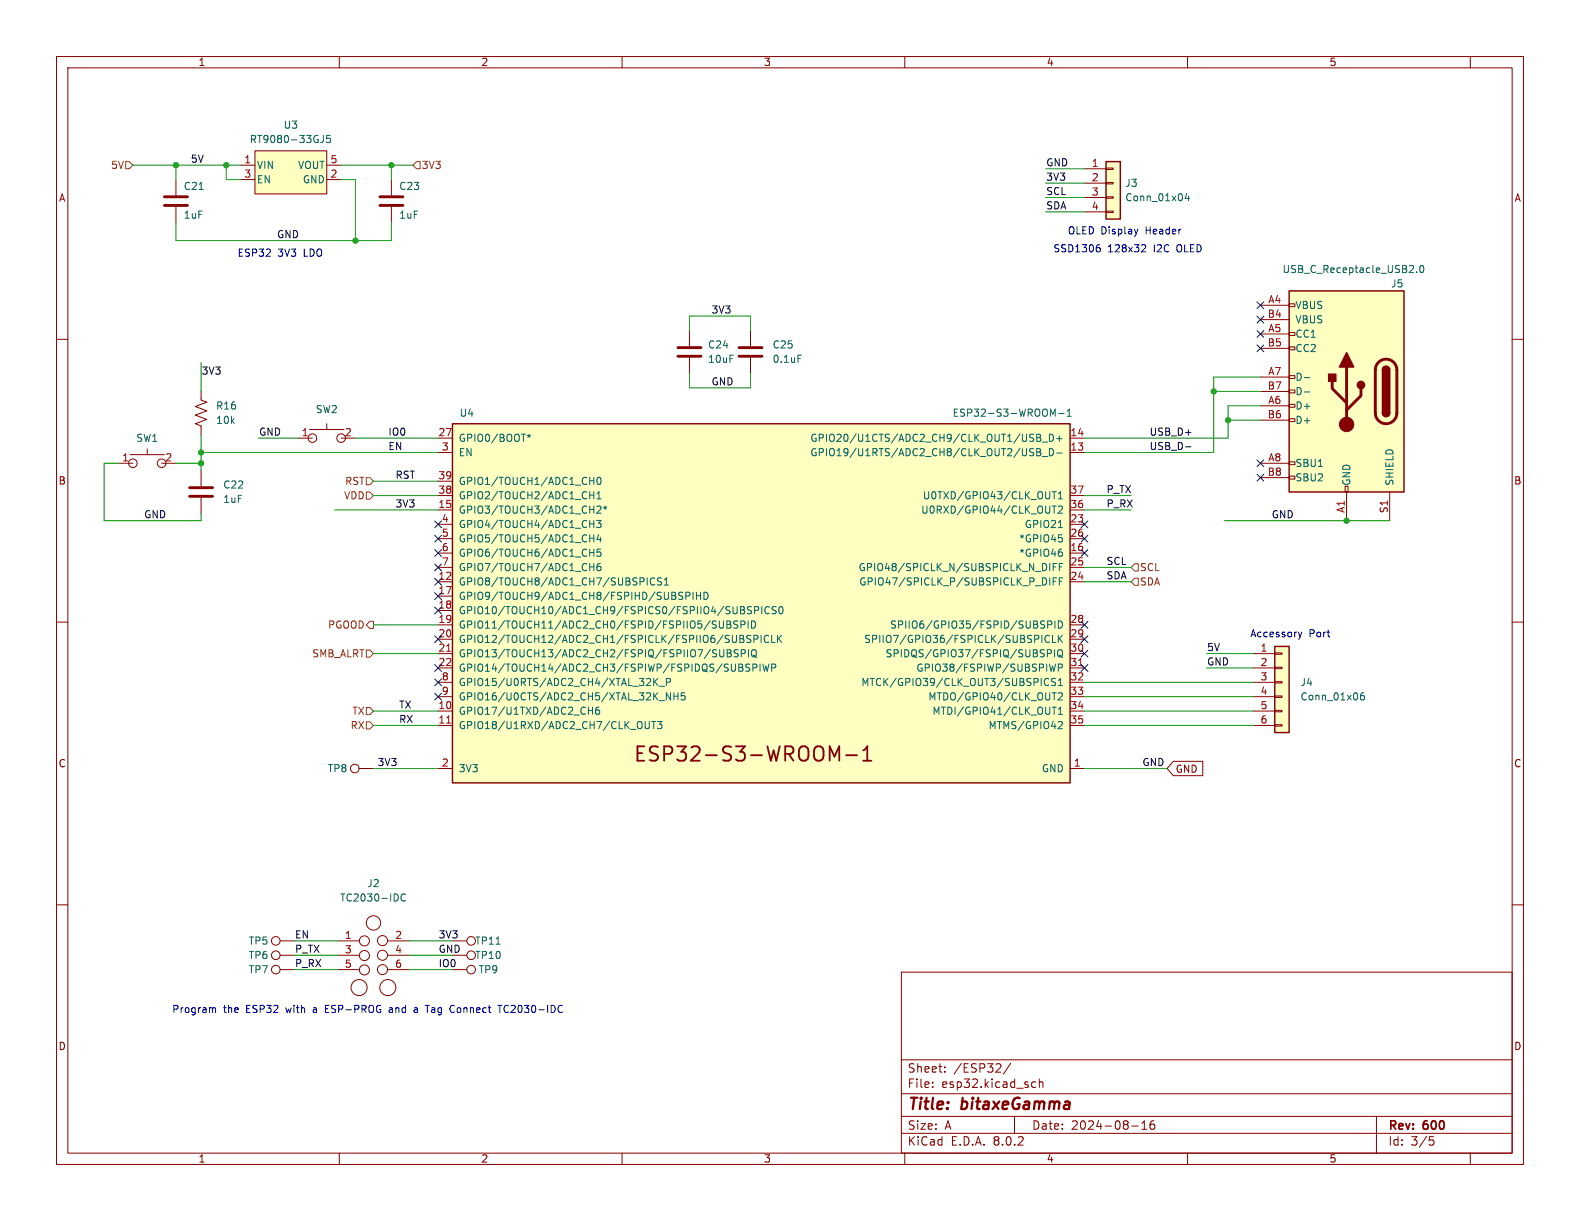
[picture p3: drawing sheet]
<svg xmlns="http://www.w3.org/2000/svg" width="279mm" height="216mm" viewBox="0 0 279 216" stroke-linecap="round" stroke-linejoin="round" font-family="sans-serif">
<g fill="none" stroke="#840000" stroke-width=".18">
<path d="M10 10h259.4v195.9h-259.4zM12 12h255.4v191.9h-255.4zM60 10v2M110 10v2M160 10v2M210 10v2M260 10v2M10 60h2M267.4 60h2M35.6 69.2v1.5l1 .4-2.1 .8 2.1 .7-2.1 .8 2.1 .8-2.1 .7 1.1 .4v1.5M52.7 77.5h2.5M54.7 76h6.1"/>
<path d="M57.8 74.9v1.1M60.3 77.5h2.6M35.6 83.2v2.8M35.6 88v2.8M10 110h2M267.4 110h2M10 160h2M267.4 160h2M80 168.9h2.5M159.4 171.9h108v32h-108zM159.4 197.4h108M159.4 193.4h108"/>
<path d="M159.4 187.4h108M164.9 192.1v.2M164.9 191.4v.1M167.1 189.4v.2M167.1 188.7v.1M178.7 188l-1.3 1.9M179.4 197.4v3M182.6 192.2h.5M182.6 191.4h.5M183.8 191.4l.2-.1 .4 .1v.9M183.8 190.8v1.5M200.1 199.1h1.2"/>
<path d="M201.9 199.7h.9M201.9 198.6l.5-.4v1.5M204.1 198.2a.59 .59 0 0 0-.7 .6v.6l.1 .2 .4 .1 .2-.2 .1-.5-.1-.2h-.5l-.2 .2M243.4 197.4v6.5M60 203.9v2M110 203.9v2M159.4 200.4h108M160 203.9v2M210 203.9v2M252.8 201h.7M252.9 201.6h.4l.3 .2-.2 .6-.5 .1M260 203.9v2"/>
<circle cx="55.2" cy="77.5" r=".76"/>
<circle cx="60.3" cy="77.5" r=".76"/>
<circle cx="83.3" cy="168.9" r=".76"/>
</g>
<path d="M33.5 87.8h4.1M33.5 86.2h4.1" fill="none" stroke="#840000" stroke-width=".51"/>
<path d="M225.4 114.3h2.6v15.2h-2.6z" fill="#ffffc2"/>
<g fill="none" stroke="#840000" stroke-width=".18">
<path d="M121.9 58.4v2.8M132.7 58.4v2.8M121.9 63.2v2.8M132.7 63.2v2.8M221.6 115.6h3.8M221.6 118.1h3.8M225.4 118h1.3v.2h-1.3zM225.4 115.4h1.3v.3h-1.3zM221.6 120.7h3.8M221.6 123.2h3.8M221.6 125.7h3.8M221.6 128.3h3.8"/>
<path d="M225.4 128.1h1.3v.3h-1.3zM225.4 125.6h1.3v.3h-1.3zM225.4 123.1h1.3v.2h-1.3zM225.4 120.5h1.3v.3h-1.3z"/>
</g>
<path d="M225.4 114.3h2.6v15.2h-2.6z" fill="none" stroke="#840000" stroke-width=".25"/>
<path d="M141.1 62.8h.6M241.2 122.5l-.4 .1a.86 .86 0 0 0 0 1.2l.4-.2 .1-.4-.3-.2h-.3l-.1 .2" fill="none" stroke="#006464" stroke-width=".18"/>
<path d="M119.9 63h4.1M119.9 61.5h4.1M130.7 63h4M130.7 61.5h4" fill="none" stroke="#840000" stroke-width=".51"/>
<path d="M195.6 28.6h2.5v10.1h-2.5z" fill="#ffffc2"/>
<path d="M191.8 29.8h3.8M191.8 32.4h3.8M191.8 34.9h3.8M191.8 37.5h3.8M195.6 37.3h1.2v.3h-1.2zM195.6 34.8h1.2v.3h-1.2zM195.6 32.3h1.2v.2h-1.2zM195.6 29.7h1.2v.3h-1.2z" fill="none" stroke="#840000" stroke-width=".18"/>
<path d="M195.6 28.6h2.5v10.1h-2.5z" fill="none" stroke="#840000" stroke-width=".25"/>
<path d="M209.9 34.2l-.3 .9h.8M210.2 34.7v.8" fill="none" stroke="#006464" stroke-width=".18"/>
<path d="M80 74.9h109.2v63.5h-109.2z" fill="#ffffc2"/>
<path d="M80 74.9h109.2v63.5h-109.2z" fill="none" stroke="#840000" stroke-width=".25"/>
<path d="M147.6 133.8l.8-1.8v2.5M149.6 133.5h2M152.6 134.5h1.5M152.6 132.7l.8-.7v2.5" fill="none" stroke="#840000" stroke-width=".32"/>
<g fill="none" stroke="#840000" stroke-width=".18">
<path d="M31.1 31.8v2.7M31.1 36.6v2.8M77.5 77.5h2.5M189.2 77.5h2.6M77.5 80h2.5M77.5 90.2h2.5M77.5 97.8h2.5M77.5 92.7h2.5M77.5 95.3h2.5M77.5 87.6h2.5M77.5 85.1h2.5M189.2 80h2.6"/>
<path d="M189.2 90.2h2.6M189.2 97.8h2.6M189.2 92.7h2.6M189.2 95.3h2.6M189.2 87.6h2.6M77.5 102.9h2.5M77.5 105.4h2.5M77.5 108h2.5M77.5 110.5h2.5M77.5 113h2.5M77.5 115.6h2.5M77.5 118.1h2.5"/>
<path d="M77.5 100.3h2.5M189.2 102.9h2.6M189.2 110.5h2.6M189.2 113h2.6M189.2 115.6h2.6M189.2 118.1h2.6M189.2 100.3h2.6M77.5 135.9h2.5M77.5 125.7h2.5M77.5 128.3h2.5M77.5 120.7h2.5M77.5 123.2h2.5"/>
<path d="M189.2 135.9h2.6M189.2 125.7h2.6M189.2 128.3h2.6M189.2 120.7h2.6M189.2 123.2h2.6"/>
</g>
<g fill="none" stroke="#006464" stroke-width=".18">
<path d="M35.2 33.5h.7M93.2 77l.3 .1M93.5 76.8v.3M93.5 77.1l-.2 .2M93.5 77.1l.2 .2M93.8 77l-.3 .1M182.6 79.3l.2 .1M183.3 76.8h.5l.2 .2-.2 .4 .2 .1 .1 .3-.3 .2h-.5zM183.3 79.3h.5l.2 .3-.2 .3 .2 .1 .1 .3-.3 .3h-.5zM183.3 79.9h.5M183.3 77.4h.5M184.3 78.2h1"/>
<path d="M185.6 79.3a.64 .64 0 0 1 .7 .7 .64 .64 0 0 1-.7 .6zM185.6 76.8a.64 .64 0 0 1 .7 .6 .64 .64 0 0 1-.7 .6zM186.2 73.2l.4-.9v1.3M186.8 77.6h1M187.2 73.1h1M187.3 77.1v.9M188.7 73.6h.7M188.7 72.7l.4-.4v1.3M104.3 86.9v1.3M104.3 87.5h.7M104.3 85h.7M104.3 92.6h.7"/>
<path d="M104.3 95.2h.7M104.3 97.7h.7M105 84.4v1.3M105 86.9v1.3M105 92v1.3M105 94.6v1.2M105 97.1v1.3M105 99.6v1.3M105.5 92h.8l-.4 .5 .3 .1v.6l-.2 .1-.5-.1M105.6 89.6l.4-.1 .3 .3-.8 .9h.8M105.6 88.2h.7M105.6 87.3l.3-.4v1.3"/>
<path d="M105.7 84.5l.2-.1a.68 .68 0 0 1 .4 .6 .68 .68 0 0 1-.4 .7l-.2-.2-.1-.3zM105.9 94.5l-.3 .9h.7M106.2 99.6l-.4 .1a.85 .85 0 0 0 0 1.2l.4-.1 .1-.4-.3-.3-.3 .1-.1 .2M106.2 95v.8M106.2 97.1h-.6v.6l.1-.1h.5l.1 .2-.1 .4-.2 .2-.4-.2M106.7 89.7l.3 .1M107 89.5v.3M107 89.8l-.2 .2M107 89.8l.2 .2M107.3 89.7l-.3 .1M182.7 80.1v.4M184.3 80.7h1"/>
<path d="M185.6 99.6v1.3M186.1 89.5h.7M186.1 86.9h.7M186.4 86.9v1.3M186.4 89.5v1.2M186.8 80.1h1M186.8 99.6h-.6v1.3M187.1 89.6l.5-.1 .3 .3-.8 .9h.8M187.1 93.3h.8M187.1 87.3l.4-.4v1.3M187.1 88.2h.8M187.2 94.6h.6"/>
<path d="M187.8 97.6l.1 .2-.1 .5M187.8 95.1l.1 .2-.1 .5M187.9 99.6h-.6v1.3M104.3 100.2h.7M115.6 120v1.2M115.8 102.3a.6 .6 0 0 0-.9 .4 .6 .6 0 0 0 .6 .7l.3-.1M116.3 120l-.7 .7M117 102.2h-.5l-.2 .2 .1 .3 .5 .3v.3l-.2 .1h-.4M117.5 103.4h.7M117.5 102.5l.3-.3v1.2M121.3 105.4l.6-.1 .1-.2-.1-.3-.6-.1v1.3M122.6 104.7v1.3"/>
<path d="M123.2 104.7v1.3M123.2 105.3h.7M123.9 104.7v1.3M124.5 104.7a.64 .64 0 0 1 .7 .7 .64 .64 0 0 1-.7 .6zM127.9 109.8v1l-.1 .2-.3 .1M128 114.9v1l-.2 .2M128.5 109.8h.5l.2 .2-.2 .4 .2 .1 .1 .3-.3 .3h-.5zM128.5 110.4h.5M128.6 114.9h.4l.3 .2-.3 .4 .3 .1v.3l-.2 .2h-.5zM128.6 115.5h.4M130.5 109.9l-.5-.1-.3 .2 .2 .3 .5 .3v.3l-.2 .2-.5-.1M130.5 114.9h-.4l-.3 .2 .1 .3 .6 .3v.3l-.2 .1h-.5"/>
<path d="M131 110.5l.6-.1 .1-.2v-.3l-.7-.1v1.3M131.1 115.5h.6l.1-.2-.1-.3-.6-.1v1.2M132 112.7l.8 .5-.3 .4-.5-.1M132.3 109.8v1.3M132.3 114.9v1.2M132.6 117.5l-.5-.1-.2 .3 .1 .3 .5 .2v.4l-.2 .1-.4-.1M132.8 112.4l-.5-.1-.3 .3M132.9 107.3h-.5l-.2 .1v.3l.6 .3 .1 .3-.2 .2h-.5M132.9 109.8a.64 .64 0 0 1 .7 .6 .64 .64 0 0 1-.7 .7zM133.1 114.9h.1a.43 .43 0 0 1 .5 .4v.4a.42 .42 0 0 1-.4 .5 .42 .42 0 0 1-.4-.5v-.4zM133.1 115.8l.5 .3M133.1 118.1l.6-.1 .2-.2-.1-.3-.7-.1v1.3"/>
<path d="M133.3 113l.6-.1 .1-.1v-.3l-.7-.2v1.3M133.4 107.9h.6l.2-.2-.1-.3-.7-.1v1.2M133.6 116.1l.2 .2M134.4 117.4v1.3M134.6 112.3v1.3M134.7 107.3v1.2M134.9 117.4l.3 1.3 .2-.9 .3 .9 .3-1.3M135.9 112.5a.6 .6 0 0 0-.8 .4 .6 .6 0 0 0 .6 .7l.2-.1M136 107.4a.6 .6 0 0 0-.8 .4 .6 .6 0 0 0 .6 .7l.2-.1M136.5 112.3v1.3h.6M136.5 118.1l.6-.1 .1-.2-.1-.3-.6-.1v1.3M137.2 107.3h-.4l-.2 .1v.3l.5 .3 .1 .3-.2 .2h-.5"/>
<path d="M137.5 112.3v1.3M137.7 112.9l.5 .7M137.9 107.4l.1-.1a.68 .68 0 0 1 .5 .6 .68 .68 0 0 1-.5 .6l-.1-.1-.2-.4zM138.2 112.3l-.7 .8M184.2 110.4l.4 .1 .1 .3-.2 .3h-.3M184.2 109.8l.5 .1M184.2 112.3v1.3M185.2 115.5h.6l.1-.2v-.3l-.7-.1v1.2M185.3 110.5l.6-.1 .1-.2-.1-.3-.6-.1v1.3M185.6 112.5a.6 .6 0 0 0-.9 .4 .6 .6 0 0 0 .6 .7l.3-.1M185.6 102.2v1.2M186.1 112.3v1.3h.6"/>
<path d="M186.2 102.8h.5M186.2 100.2h.5M186.5 114.9v1.2M186.5 109.8v1.3M186.7 117.4l-.3 1.3-.3-.9-.2 .9M186.8 102.2h-.6v1.2M187.1 115.1l.2-.2a.43 .43 0 0 1 .6 .4v.4a.42 .42 0 0 1-.5 .5 .42 .42 0 0 1-.4-.5zM187.1 109.8a.64 .64 0 0 1 .8 .6 .64 .64 0 0 1-.8 .7zM187.1 118.1l.7-.1 .1-.2-.1-.3-.7-.1v1.3M187.1 112.3v1.3M187.3 115.8l.6 .5M187.3 102.8h.5"/>
<path d="M187.3 100.2h.5M187.3 112.9l.6 .7M187.9 112.3l-.8 .8M187.9 102.2h-.6v1.2M104 125v1.3M104 125.6h.8M104.8 125v1.3M105.9 125l-.3 .1a.86 .86 0 0 0 0 1.2l.4-.1v-.4l-.2-.3-.4 .1-.1 .2M114.1 127.6v1l.2 .2h.4l.1-.2v-1M115.2 127.6h.8M115.6 127.6v1.2M115.8 120.5l.5 .7"/>
<path d="M116.3 127.6h.7l-.4 .5 .4 .1v.5l-.2 .1-.5-.1M116.6 121.4h.9M117.8 120.6h.6l.2-.2-.1-.3-.7-.1v1.2M118.6 122.5v1.3l-.8-1.3v1.3M119.2 122.5v1.3M119.2 123.1h.7M119.9 122.5v1.3M121.1 122.5h-.6l-.1 .6 .2-.1h.4l.2 .2-.1 .4-.2 .2-.5-.2M185.5 120.1a.6 .6 0 0 0-.9 .4 .6 .6 0 0 0 .6 .7l.3-.1M186.1 125h.7M186.1 122.5h.7M186.4 122.5v1.3"/>
<path d="M186.4 125v1.3M186.7 120h-.5l-.3 .2 .2 .3 .5 .2v.4l-.2 .1h-.5M187.1 126.3h.8M187.1 122.6l.5-.1 .3 .4-.8 .9h.8M187.1 121.2h.8M187.1 120.3l.4-.3v1.2M187.1 125.4l.4-.4v1.3M187.3 127.6h.5l.1 .3-.8 .9h.8"/>
</g>
<path d="M79 115.2h.7M190.7 117.7h.8M79 127.9h.7" fill="none" stroke="#a90000" stroke-width=".18"/>
<path d="M29.1 36.3h4M29.1 34.8h4" fill="none" stroke="#840000" stroke-width=".51"/>
<path d="M45.1 26.7h12.7v7.6h-12.7z" fill="#ffffc2"/>
<g fill="none" stroke="#840000" stroke-width=".18">
<path d="M42.5 29.2h2.6M42.5 31.8h2.6M45.1 26.7h12.7v7.6h-12.7zM57.8 29.2h2.5M57.8 31.8h2.5M69.2 31.8v2.7M69.2 36.6v2.8M26 79.4v1M21 81.9h2.5M23 80.4h6.1M28.6 81.9h2.5M63.5 135.9h2.5"/>
<path d="M49.5 166.4h2.6M49.5 168.9h2.6M49.5 171.5h2.6M59.7 166.4h3.8M59.7 168.9h3.8M59.7 171.5h3.8M68.6 166.4h3.8M68.6 168.9h3.8M68.6 171.5h3.8M80 166.4h2.5M80 171.5h2.5"/>
<circle cx="23.5" cy="81.9" r=".76"/>
<circle cx="28.6" cy="81.9" r=".76"/>
<circle cx="62.7" cy="135.9" r=".76"/>
<circle cx="48.8" cy="166.4" r=".76"/>
<circle cx="48.8" cy="171.4" r=".76"/>
<circle cx="48.8" cy="168.9" r=".76"/>
<circle cx="63.5" cy="174.6" r="1.42"/>
<circle cx="64.4" cy="171.5" r=".89"/>
<circle cx="64.4" cy="169" r=".89"/>
<circle cx="64.4" cy="166.4" r=".89"/>
<circle cx="66" cy="163.2" r="1.27"/>
<circle cx="67.6" cy="171.4" r=".89"/>
<circle cx="67.6" cy="168.9" r=".89"/>
<circle cx="67.6" cy="166.3" r=".89"/>
<circle cx="68.6" cy="174.6" r="1.42"/>
<circle cx="83.3" cy="166.4" r=".76"/>
<circle cx="83.3" cy="171.4" r=".76"/>
</g>
<path d="M57.2 23.9v1a.41 .41 0 0 1-.5 .3M58.4 23.9h-.6l-.1 .7 .2-.2 .4 .1 .2 .2-.1 .4-.2 .1-.5-.1M71.7 158.2a.6 .6 0 0 0-.8 .4 .6 .6 0 0 0 .6 .7l.2-.1M87.7 166.9h.7" fill="none" stroke="#006464" stroke-width=".18"/>
<path d="M67.2 36.3h4M67.2 34.8h4" fill="none" stroke="#840000" stroke-width=".51"/>
<path d="M228 51.4h20.3v35.6h-20.3z" fill="#ffffc2"/>
<g fill="none" stroke="#840000" stroke-width=".18">
<path d="M222.9 54h5.1M222.9 59.1h5.1M222.9 56.5h5.1M228 58.8h1v.5h-1zM228 53.7h1v.5h-1zM222.9 71.8h5.1M222.9 66.7h5.1M222.9 61.6h5.1M222.9 74.3h5.1M222.9 69.2h5.1M228 74h1v.5h-1zM228 71.5h1v.5h-1z"/>
<path d="M228 69h1v.5h-1zM228 66.4h1v.5h-1zM228 61.3h1v.5h-1zM222.9 81.9h5.1M222.9 84.5h5.1M228 84.2h1v.5h-1zM228 81.7h1v.5h-1zM237.9 86h.5v1h-.5zM238.1 87v5.1M245.7 87v5.1M207.5 134.6h5.2v2.6h-5.2l-1.1-1.3z"/>
</g>
<path d="M228 51.4h20.3v35.6h-20.3zM244.5 73a.64 .64 0 0 0 .6 .7 .64 .64 0 0 0 .6-.7M244.5 65.4a.64 .64 0 0 1 .6-.6 .64 .64 0 0 1 .6 .6" fill="none" stroke="#840000" stroke-width=".25"/>
<path d="M235.6 67.4v1.3l2.5 2.5M238.1 64.9v10.2M240.7 68.7v1.3l-2.6 2.5M243.8 64.1a1.9 1.9 0 0 1 2-.4 1.9 1.9 0 0 1 1.2 1.7v7.6a1.91 1.91 0 0 1-1.9 1.9 1.91 1.91 0 0 1-1.9-1.9v-7.7l.2-.7z" fill="none" stroke="#840000" stroke-width=".51"/>
<g fill="#840000" stroke="#840000" stroke-width=".25">
<path d="M244.5 73h1.2a.64 .64 0 0 1-.6 .7 .64 .64 0 0 1-.6-.7z"/>
<path d="M244.5 65.4h1.2v7.6h-1.2z"/>
<path d="M244.7 65a.64 .64 0 0 1 .7-.2 .64 .64 0 0 1 .3 .6h-1.2z"/>
<path d="M238.1 62.4l1.3 2.5h-2.5z"/>
<path d="M234.9 66.2h1.3v1.2h-1.3z"/>
<circle cx="240.7" cy="68.1" r=".63"/>
</g>
<circle cx="238.1" cy="75.1" r="1.27" fill="#840000" stroke="#840000" stroke-width=".18"/>
<path d="M250.5 48.1v.1M251.2 47.1l.2-.2a.68 .68 0 0 1 .4 .7 .68 .68 0 0 1-.4 .6l-.2-.1-.1-.4zM230.7 66.8h.9M230.7 69.3h.9" fill="none" stroke="#006464" stroke-width=".18"/>
<path d="M22.2 28.6h.7l.6 .6-.6 .6h-.7zM73.7 28.6h.6v1.2h-.6l-.7-.6zM64.8 87h.6l.6 .6-.6 .7h-.6zM64.8 84.5h.6l.6 .6-.6 .6h-.6zM200.7 99.7h.6v1.3h-.6l-.7-.7zM64.8 114.9h.6l.6 .7-.6 .6h-.6zM65.4 109.9h.6v1.2h-.6l-.6-.6zM200.7 102.2h.6v1.3h-.6l-.7-.6zM64.8 125.1h.6l.6 .6-.6 .7h-.6zM64.8 127.6h.6l.6 .7-.6 .6h-.6z" fill="none" stroke="#725600" stroke-width=".18"/>
<path d="M209.7 79h.9" fill="none" stroke="#0f0f0f" stroke-width=".18"/>
<g fill="none" stroke="#0000c2" stroke-width=".18">
<path d="M194.1 43.8h.2l.3 .2-.1 .4-.4 .1M194.2 43.3h.2M201.2 40.5l-.3 .9M202.1 43.3h.4l.1 .3-.8 .9h.8M229.6 111.8l.3 .8M229.9 112.6l-.2 .4M230.2 111.8l-.3 .8M37.6 178.4l.2-.2 .3 .1v.7M57.5 178.4h.5M58.2 177.8h-.7v1.2h.7M69.2 178.2l-.3 .1M69.3 178.6h-.3l-.2 .1 .1 .3h.4"/>
<path d="M73.3 178.3h.5M73.8 178.5l-.4 .1-.2 .1 .2 .3h.4M75.2 177.8h.7M80.1 177.8l.2 .1M80.3 178.9l-.2 .1M88 177.8h.8M88.4 177.8v1.2M89.4 177.8l-.3 .5 .3 .7"/>
</g>
<g fill="none" stroke="#009600" stroke-width=".18">
<path d="M23.5 29.2h19M31.1 39.4v3.1h38.1v-3.1M31.1 29.2v2.6M40 29.2v2.6h2.5M60.3 29.2h12.7M60.3 31.8h2.6v10.7M69.2 29.2v2.6M184.9 37.5h6.9M184.9 29.8h6.9M184.9 34.9h6.9M184.9 32.4h6.9M121.9 58.4v-2.5h10.8v2.5"/>
<path d="M35.6 64.1v5.1M35.6 76.8v6.4M45.7 77.5h7M62.9 77.5h14.6M121.9 66v2.6h10.8v-2.6M214.6 69.2h8.3M217.2 74.3h5.7M222.9 71.8h-5.7v5.7h-25.4M222.9 66.7h-8.3v13.3h-22.8M21 81.9h-2.6v10.2h17.2v-1.3M31.1 81.9h4.5M35.6 80h41.9"/>
<path d="M59.2 90.2h18.3M66 87.6h11.5M66 85.1h11.5M191.8 90.2h8.2M191.8 87.6h8.2M216.5 92.1h29.2M66 115.6h11.5M66 110.5h11.5M191.8 102.9h8.2M191.8 100.3h8.2M213.4 115.6h8.2M213.4 118.1h8.2"/>
<path d="M66 125.7h11.5M66 128.3h11.5M66 135.9h11.5M191.8 125.7h29.8M191.8 128.3h29.8M191.8 135.9h14.6M191.8 123.2h29.8M191.8 120.7h29.8M52.1 166.4h7.6M52.1 168.9h7.6M52.1 171.5h7.6M72.4 166.4h7.6"/>
<path d="M72.4 168.9h7.6M72.4 171.5h7.6"/>
</g>
<g fill="none" stroke="#000084" stroke-width=".18">
<path d="M222.3 58.4l1.2 1.3M222.3 55.9l1.2 1.2M222.3 53.4l1.2 1.2M223.5 58.4l-1.2 1.3M223.5 55.9l-1.2 1.2M223.5 53.4l-1.2 1.2M222.3 61l1.2 1.2M223.5 61l-1.2 1.2M76.9 97.2l1.2 1.2M76.9 99.7l1.2 1.2M76.9 94.6l1.2 1.3M76.9 92.1l1.2 1.2"/>
<path d="M78.1 97.2l-1.2 1.2M78.1 99.7l-1.2 1.2M78.1 94.6l-1.2 1.3M78.1 92.1l-1.2 1.2M191.2 92.1l1.2 1.2M191.2 94.6l1.2 1.3M191.2 97.2l1.2 1.2M192.4 92.1l-1.2 1.2M192.4 94.6l-1.2 1.3M192.4 97.2l-1.2 1.2M222.3 81.3l1.2 1.2M222.3 83.8l1.2 1.3"/>
<path d="M223.5 83.8l-1.2 1.3M223.5 81.3l-1.2 1.2M76.9 107.3l1.2 1.3M76.9 112.4l1.2 1.2M76.9 104.8l1.2 1.2M76.9 102.3l1.2 1.2M76.9 117.5l1.2 1.2M78.1 107.3l-1.2 1.3M78.1 112.4l-1.2 1.2M78.1 104.8l-1.2 1.2M78.1 102.3l-1.2 1.2M78.1 117.5l-1.2 1.2"/>
<path d="M191.2 115l1.2 1.2M191.2 109.9l1.2 1.2M191.2 117.5l1.2 1.2M191.2 112.4l1.2 1.2M192.4 115l-1.2 1.2M192.4 109.9l-1.2 1.2M192.4 117.5l-1.2 1.2M192.4 112.4l-1.2 1.2M76.9 120l1.2 1.3M76.9 122.6l1.2 1.2M78.1 120l-1.2 1.3M78.1 122.6l-1.2 1.2"/>
</g>
<g fill="#009600" stroke="#009600" stroke-width=".18">
<circle cx="238.1" cy="92.1" r=".46"/>
<circle cx="69.2" cy="29.2" r=".46"/>
<circle cx="40" cy="29.2" r=".46"/>
<circle cx="62.9" cy="42.5" r=".46"/>
<circle cx="31.1" cy="29.2" r=".46"/>
<circle cx="214.6" cy="69.2" r=".46"/>
<circle cx="217.2" cy="74.3" r=".46"/>
<circle cx="35.6" cy="80" r=".46"/>
<circle cx="35.6" cy="81.9" r=".46"/>
</g>
<text font-size="3.5" fill="#840000" x="111.9" y="135.1">ESP32-S3-WROOM-1</text>
<g font-size="2.8" fill="#840000">
<text x="160.4" y="196.8">Title:</text>
<text x="170.1" y="196.8">bitaxeGamma</text>
</g>
<g font-size="2.1" fill="#840000">
<text x="160.4" y="189.9">Sheet:</text>
<text x="168.6" y="189.9">/ESP32/</text>
<text x="160.4" y="192.6">File:</text>
<text x="166.5" y="192.6">esp32.kicad_sch</text>
<text x="160.4" y="202.8">KiCad</text>
<text x="160.4" y="200">Size:</text>
<text x="167.1" y="200">A</text>
<text x="168.1" y="202.8">E.D.A.</text>
<text x="175.7" y="202.8">8.0.2</text>
<text x="182.4" y="200">Date:</text>
<text x="189.4" y="200">2024-08-16</text>
<text x="245.4" y="200.2">Rev:</text>
<text x="245.4" y="202.8">Id:</text>
<text x="249.5" y="202.8">3/5</text>
<text x="251.8" y="200.2">600</text>
</g>
<g font-size="1.8" fill="#840000">
<text x="35" y="11.9">1</text>
<text x="85" y="11.9">2</text>
<text x="135" y="11.9">3</text>
<text x="185" y="11.9">4</text>
<text x="235" y="11.9">5</text>
<text x="10.3" y="35.9">A</text>
<text x="267.7" y="35.9">A</text>
<text x="10.3" y="85.9">B</text>
<text x="267.7" y="85.9">B</text>
<text x="10.3" y="135.9">C</text>
<text x="207.8" y="136.8">GND</text>
<text x="267.7" y="135.9">C</text>
<text x="10.3" y="185.9">D</text>
<text x="267.7" y="185.9">D</text>
<text x="35" y="205.8">1</text>
<text x="85" y="205.8">2</text>
<text x="135" y="205.8">3</text>
<text x="185" y="205.8">4</text>
<text x="235" y="205.8">5</text>
</g>
<g font-size="1.8" fill="#006464">
<text x="50.1" y="23">U3</text>
<text x="44.1" y="25.5">RT9080-33GJ5</text>
<text x="32.4" y="33.8">C21</text>
<text x="45.3" y="30.1">VIN</text>
<text x="45.3" y="32.6">EN</text>
<text x="52.6" y="30.1">VOUT</text>
<text x="53.5" y="32.6">GND</text>
<text x="70.5" y="33.8">C23</text>
<text x="198.9" y="33.2">J3</text>
<text x="198.9" y="35.8">Conn_01x04</text>
<text x="32.4" y="38.9">1uF</text>
<text x="70.5" y="38.9">1uF</text>
<text x="226.7" y="48.5">USB_C_Receptacle_USB2.0</text>
<text x="245.9" y="51">J5</text>
<text x="229" y="54.8">VBUS</text>
<text x="229" y="59.9">CC1</text>
<text x="229" y="57.4">VBUS</text>
<text x="125.1" y="61.8">C24</text>
<text x="125.1" y="64.4">10uF</text>
<text x="136.5" y="61.8">C25</text>
<text x="136.5" y="64.4">0.1uF</text>
<text x="229" y="62.5">CC2</text>
<text x="229" y="67.5">D-</text>
<text x="229" y="70.1">D-</text>
<text x="38.1" y="75.2">10k</text>
<text x="38.1" y="72.6">R16</text>
<text x="55.7" y="73.3">SW2</text>
<text x="81.2" y="73.9">U4</text>
<text x="168.4" y="73.9">ESP32-S3-WROOM-1</text>
<text x="229" y="72.6">D+</text>
<text x="229" y="75.2">D+</text>
<text x="24" y="78.3">SW1</text>
<text x="81" y="78.3">GPIO0/BOOT*</text>
<text x="81" y="80.9">EN</text>
<text x="143.2" y="80.9">GPIO19/U1RTS/ADC2_CH8/CLK_OUT2/USB_D-</text>
<text x="143.2" y="78.3">GPIO20/U1CTS/ADC2_CH9/CLK_OUT1/USB_D+</text>
<text x="229" y="82.8">SBU1</text>
<text x="39.4" y="89.1">1uF</text>
<text x="39.4" y="86.6">C22</text>
<text x="81" y="88.5">GPIO2/TOUCH2/ADC1_CH1</text>
<text x="81" y="86">GPIO1/TOUCH1/ADC1_CH0</text>
<text x="163.1" y="88.5">U0TXD/GPIO43/CLK_OUT1</text>
<text x="229" y="85.3">SBU2</text>
<text x="239" y="86" transform="rotate(-90 239 86)">GND</text>
<text x="246.6" y="86" transform="rotate(-90 246.6 86)">SHIELD</text>
<text x="81" y="91">GPIO3/TOUCH3/ADC1_CH2*</text>
<text x="81" y="93.6">GPIO4/TOUCH4/ADC1_CH3</text>
<text x="162.8" y="91">U0RXD/GPIO44/CLK_OUT2</text>
<text x="181.1" y="93.6">GPIO21</text>
<text x="81" y="96.1">GPIO5/TOUCH5/ADC1_CH4</text>
<text x="81" y="98.7">GPIO6/TOUCH6/ADC1_CH5</text>
<text x="81" y="101.2">GPIO7/TOUCH7/ADC1_CH6</text>
<text x="151.7" y="101.2">GPIO48/SPICLK_N/SUBSPICLK_N_DIFF</text>
<text x="180.1" y="98.7">*GPIO46</text>
<text x="180.1" y="96.1">*GPIO45</text>
<text x="81" y="103.7">GPIO8/TOUCH8/ADC1_CH7/SUBSPICS1</text>
<text x="81" y="106.3">GPIO9/TOUCH9/ADC1_CH8/FSPIHD/SUBSPIHD</text>
<text x="151.8" y="103.7">GPIO47/SPICLK_P/SUBSPICLK_P_DIFF</text>
<text x="81" y="108.8">GPIO10/TOUCH10/ADC1_CH9/FSPICS0/FSPIIO4/SUBSPICS0</text>
<text x="81" y="111.4">GPIO11/TOUCH11/ADC2_CH0/FSPID/FSPIIO5/SUBSPID</text>
<text x="81" y="113.9">GPIO12/TOUCH12/ADC2_CH1/FSPICLK/FSPIIO6/SUBSPICLK</text>
<text x="152.7" y="113.9">SPIIO7/GPIO36/FSPICLK/SUBSPICLK</text>
<text x="157.3" y="111.4">SPIIO6/GPIO35/FSPID/SUBSPID</text>
<text x="81" y="116.4">GPIO13/TOUCH13/ADC2_CH2/FSPIQ/FSPIIO7/SUBSPIQ</text>
<text x="81" y="119">GPIO14/TOUCH14/ADC2_CH3/FSPIWP/FSPIDQS/SUBSPIWP</text>
<text x="156.5" y="116.4">SPIDQS/GPIO37/FSPIQ/SUBSPIQ</text>
<text x="161.9" y="119">GPIO38/FSPIWP/SUBSPIWP</text>
<text x="81" y="121.5">GPIO15/U0RTS/ADC2_CH4/XTAL_32K_P</text>
<text x="81" y="124.1">GPIO16/U0CTS/ADC2_CH5/XTAL_32K_NH5</text>
<text x="152.2" y="121.5">MTCK/GPIO39/CLK_OUT3/SUBSPICS1</text>
<text x="164.1" y="124.1">MTDO/GPIO40/CLK_OUT2</text>
<text x="229.9" y="121.5">J4</text>
<text x="229.9" y="124.1">Conn_01x06</text>
<text x="81" y="126.6">GPIO17/U1TXD/ADC2_CH6</text>
<text x="81" y="129.1">GPIO18/U1RXD/ADC2_CH7/CLK_OUT3</text>
<text x="164.8" y="126.6">MTDI/GPIO41/CLK_OUT1</text>
<text x="174.7" y="129.1">MTMS/GPIO42</text>
<text x="57.9" y="136.8">TP8</text>
<text x="81" y="136.8">3V3</text>
<text x="184.1" y="136.8">GND</text>
<text x="60" y="159.6">TC2030-IDC</text>
<text x="64.8" y="157.1">J2</text>
<text x="43.9" y="167.2">TP5</text>
<text x="83.9" y="167.2">TP11</text>
<text x="43.9" y="169.8">TP6</text>
<text x="43.9" y="172.3">TP7</text>
<text x="83.9" y="169.8">TP10</text>
<text x="84.5" y="172.3">TP9</text>
</g>
<g font-size="1.8" fill="#0f0f0f">
<text x="33.7" y="28.9">5V</text>
<text x="184.9" y="29.5">GND</text>
<text x="184.9" y="32">3V3</text>
<text x="184.9" y="34.6">SCL</text>
<text x="184.9" y="37.1">SDA</text>
<text x="48.9" y="42.2">GND</text>
<text x="125.7" y="55.5">3V3</text>
<text x="35.6" y="66.3">3V3</text>
<text x="125.7" y="68.2">GND</text>
<text x="45.7" y="77.1">GND</text>
<text x="68.6" y="77.1">IO0</text>
<text x="203.2" y="77.1">USB_D+</text>
<text x="68.6" y="79.7">EN</text>
<text x="203.2" y="79.7">USB_D-</text>
<text x="69.8" y="84.7">RST</text>
<text x="69.8" y="89.8">3V3</text>
<text x="195.6" y="89.8">P_RX</text>
<text x="195.6" y="87.3">P_TX</text>
<text x="25.4" y="91.7">GND</text>
<text x="224.8" y="91.7">GND</text>
<text x="195.6" y="100">SCL</text>
<text x="195.6" y="102.5">SDA</text>
<text x="213.4" y="115.2">5V</text>
<text x="213.4" y="117.8">GND</text>
<text x="70.5" y="125.4">TX</text>
<text x="70.5" y="127.9">RX</text>
<text x="66.7" y="135.5">3V3</text>
<text x="201.9" y="135.5">GND</text>
<text x="52.1" y="166">EN</text>
<text x="77.5" y="166">3V3</text>
<text x="52.1" y="168.6">P_TX</text>
<text x="52.1" y="171.1">P_RX</text>
<text x="77.5" y="168.6">GND</text>
<text x="77.5" y="171.1">IO0</text>
</g>
<g font-size="1.8" fill="#a90000">
<text x="43.1" y="29">1</text>
<text x="58.3" y="29">5</text>
<text x="193" y="29.6">1</text>
<text x="43.1" y="31.5">3</text>
<text x="58.3" y="31.5">2</text>
<text x="193" y="32.1">2</text>
<text x="193" y="34.7">3</text>
<text x="193" y="37.2">4</text>
<text x="224.2" y="53.7">A4</text>
<text x="224.1" y="56.3">B4</text>
<text x="224.2" y="58.8">A5</text>
<text x="224.1" y="61.3">B5</text>
<text x="224.1" y="69">B7</text>
<text x="224.2" y="71.5">A6</text>
<text x="224.2" y="66.4">A7</text>
<text x="53.3" y="77.2">1</text>
<text x="60.9" y="77.2">2</text>
<text x="77.4" y="77.2">27</text>
<text x="189.2" y="77.2">14</text>
<text x="224.1" y="74">B6</text>
<text x="21.5" y="81.7">1</text>
<text x="29.1" y="81.7">2</text>
<text x="78" y="79.8">3</text>
<text x="189.2" y="79.8">13</text>
<text x="224.2" y="81.7">A8</text>
<text x="77.4" y="89.9">15</text>
<text x="77.4" y="87.4">38</text>
<text x="77.4" y="84.8">39</text>
<text x="189.2" y="89.9">36</text>
<text x="189.2" y="87.4">37</text>
<text x="224.1" y="84.2">B8</text>
<text x="78" y="92.5">4</text>
<text x="78" y="95">5</text>
<text x="189.2" y="92.5">23</text>
<text x="189.2" y="95">26</text>
<text x="237.9" y="90.8" transform="rotate(-90 237.9 90.8)">A1</text>
<text x="245.5" y="90.8" transform="rotate(-90 245.5 90.8)">S1</text>
<text x="78" y="97.5">6</text>
<text x="78" y="100.1">7</text>
<text x="189.2" y="97.5">16</text>
<text x="189.2" y="100.1">25</text>
<text x="77.4" y="102.6">12</text>
<text x="77.4" y="105.2">17</text>
<text x="77.4" y="107.7">18</text>
<text x="189.2" y="102.6">24</text>
<text x="77.4" y="110.2">19</text>
<text x="77.4" y="112.8">20</text>
<text x="189.2" y="110.2">28</text>
<text x="189.2" y="112.8">29</text>
<text x="77.4" y="115.3">21</text>
<text x="77.4" y="117.9">22</text>
<text x="189.2" y="115.3">30</text>
<text x="189.2" y="117.9">31</text>
<text x="222.8" y="115.3">1</text>
<text x="222.8" y="117.9">2</text>
<text x="77.4" y="125.5">10</text>
<text x="78" y="120.4">8</text>
<text x="78" y="122.9">9</text>
<text x="189.2" y="120.4">32</text>
<text x="189.2" y="122.9">33</text>
<text x="189.2" y="125.5">34</text>
<text x="222.8" y="120.4">3</text>
<text x="222.8" y="122.9">4</text>
<text x="222.8" y="125.5">5</text>
<text x="77.4" y="128">11</text>
<text x="189.2" y="128">35</text>
<text x="222.8" y="128">6</text>
<text x="78" y="135.6">2</text>
<text x="189.8" y="135.6">1</text>
<text x="60.9" y="166.1">1</text>
<text x="69.8" y="166.1">2</text>
<text x="60.9" y="168.7">3</text>
<text x="60.9" y="171.2">5</text>
<text x="69.8" y="168.7">4</text>
<text x="69.8" y="171.2">6</text>
</g>
<g font-size="1.8" fill="#725600">
<text x="19.5" y="30.1">5V</text>
<text x="74.5" y="30.1">3V3</text>
<text x="60.7" y="88.5">VDD</text>
<text x="60.9" y="86">RST</text>
<text x="201.5" y="101.2">SCL</text>
<text x="201.5" y="103.7">SDA</text>
<text x="57.9" y="111.4">PGOOD</text>
<text x="55.1" y="116.4">SMB_ALRT</text>
<text x="61.9" y="129.1">RX</text>
<text x="62.2" y="126.6">TX</text>
</g>
<g font-size="1.8" fill="#0000c2">
<text x="188.7" y="41.5">OLED Display</text>
<text x="202.7" y="41.5">Header</text>
<text x="41.9" y="45.5">ESP32</text>
<text x="49.1" y="45.5">3V3</text>
<text x="53.8" y="45.5">LDO</text>
<text x="186.2" y="44.7">SSD1306</text>
<text x="195.9" y="44.7">128x32</text>
<text x="204.1" y="44.7">I2C</text>
<text x="208.4" y="44.7">OLED</text>
<text x="221" y="112.8">Accessory</text>
<text x="231.5" y="112.8">Port</text>
<text x="30.4" y="179.2">Program</text>
<text x="39.5" y="179.2">the</text>
<text x="43.6" y="179.2">ESP32</text>
<text x="50.9" y="179.2">with</text>
<text x="55.8" y="179.2">a</text>
<text x="58.2" y="179.2">ESP-PROG</text>
<text x="69.7" y="179.2">and</text>
<text x="74.3" y="179.2">a</text>
<text x="76.6" y="179.2">Tag</text>
<text x="81" y="179.2">Connect</text>
<text x="89.8" y="179.2">TC2030-IDC</text>
</g>
</svg>
